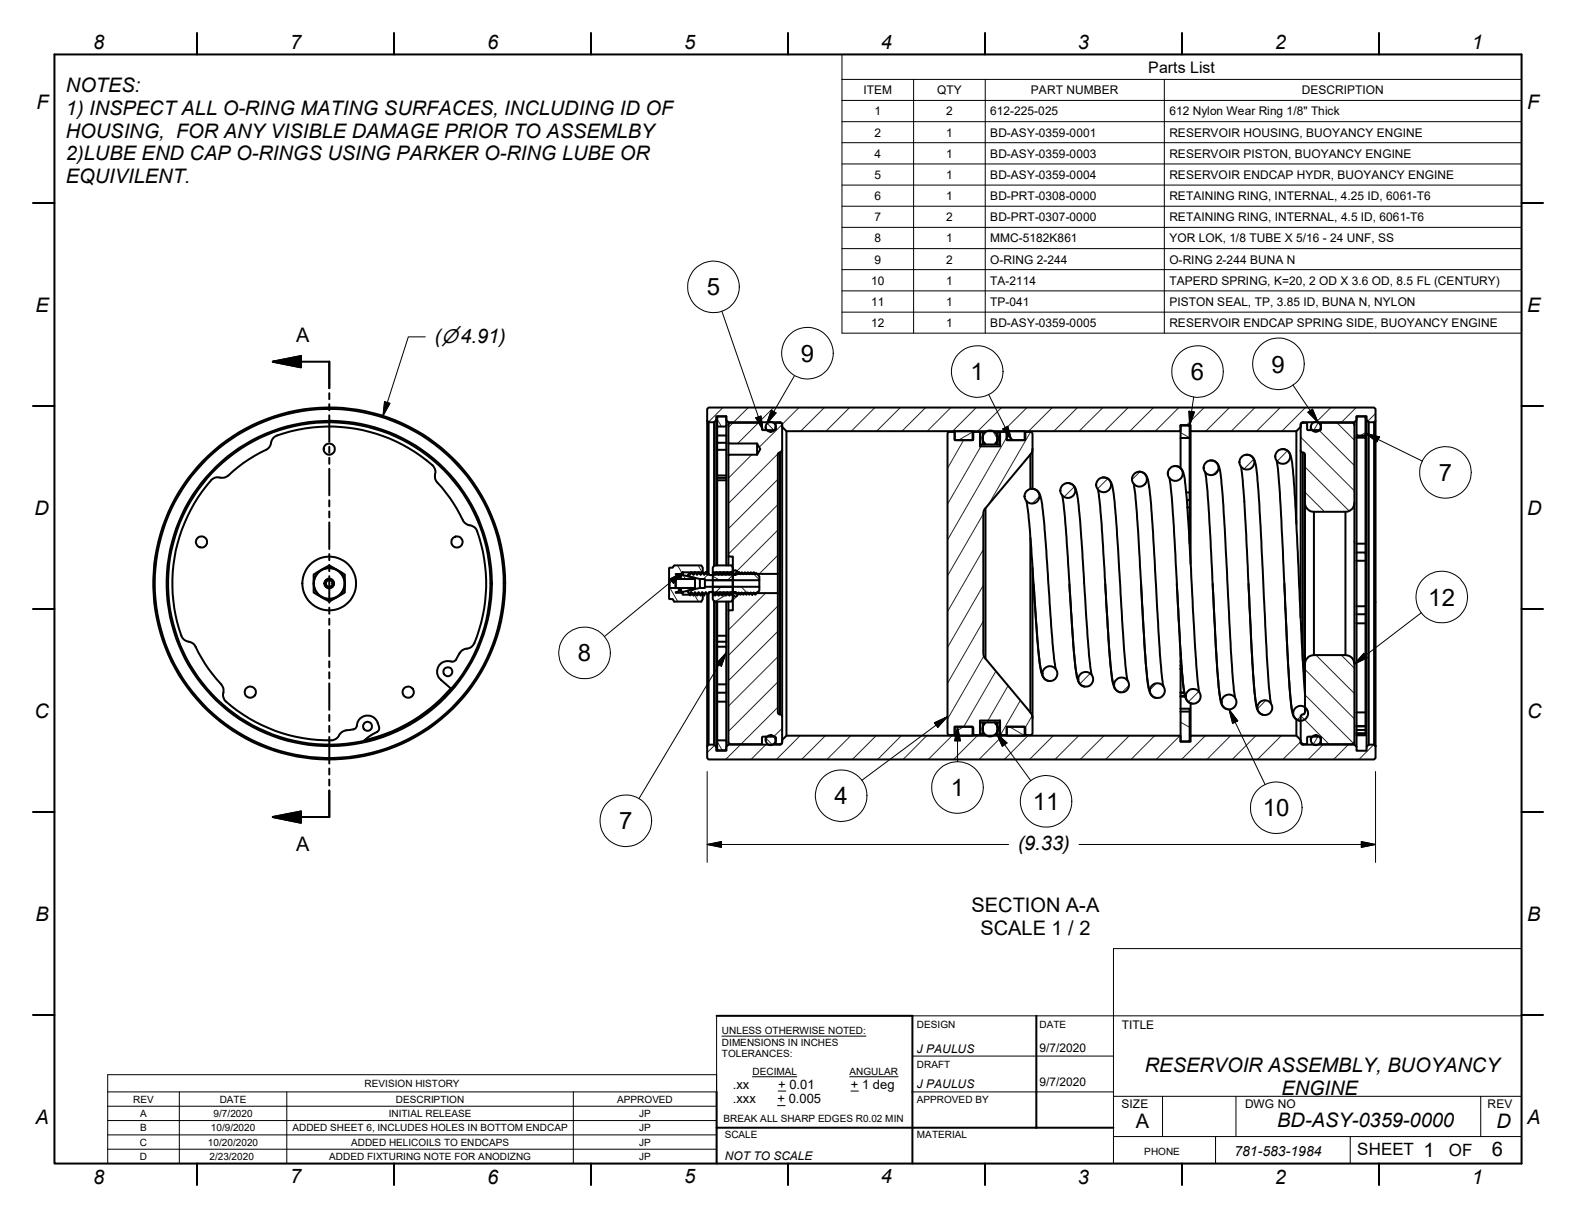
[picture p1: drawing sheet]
<svg xmlns="http://www.w3.org/2000/svg" width="279mm" height="216mm" viewBox="0 0 279 216" stroke-linecap="round" stroke-linejoin="round" font-family="sans-serif">
<g fill="none" stroke="#1e1e47" stroke-width=".18">
<path d="M127.1 74.3l.8 1.3M128.2 72.2l-2.6 2.6M129.9 75l-.8 .8M132.7 72.2l-2.7 2.6M134.5 75l-3.7 3.6M136 75.1l1.2 1.2M137.2 72.2l-2.7 2.6M138.6 75.3l-4 4M138.7 79.7l-.6 .6M141.6 72.2l-2.9 3M146.2 72.2l-4.3 4.2M150.6 72.2l-4.2 4.2"/>
<path d="M155.1 72.2l-4.2 4.2M159.6 72.2l-4.2 4.2M164.1 72.2l-4.2 4.2M168.6 72.2l-4.2 4.2M170.8 78l-2.8 5M172.4 76.6l-2.5 1.4M173.1 72.2l-4.2 4.2M173.7 78.8l.2 .3M174.1 78.8l-6.1 10.6M176 76.4l.8 1.4M176.9 77.9l.4 .7M177.6 72.2l-4.2 4.2"/>
<path d="M178.5 77.5l-10.5 18.2M178.5 77.2l1.4 .8M182.1 72.2l-4.3 4.2M182.7 76.6l-7.4 12.7M186.6 72.2l-4.2 4.2M191 72.2l-4.2 4.2M195.5 72.2l-4.2 4.2M200 72.2l-4.2 4.2M204.5 72.2l-4.2 4.2M209 72.2l-4.2 4.2M209.3 76.4h.1M209.3 76.7l1.6 .9"/>
<path d="M213.5 72.2l-3.1 3.2M218 72.2l-4.2 4.2M222.5 72.2l-4.2 4.2M227 72.2l-4.2 4.2M228.2 79.9l-1.8 1.8M230.6 77.5l9.5 9.5M231.4 72.2l-4.2 4.2M233.7 74.9l-.9 1.5M233.8 76.2l6.3 6.3M235.9 72.2l-2.6 2.6M237 75l3.1 3M240.4 72.2l-2.6 2.6"/>
<path d="M240.7 73.8l-.2 .1M242.1 76.7l-.9 .5M243.9 73.3l-1.4 1.4M133.3 80.6l-4.2 4.2M137.9 89.5l-8.8 8.7M137.9 85l-8.8 8.7M137.9 94l-7.8 7.7M137.9 98.4l-3.3 3.3M138 80.4l-8.9 8.8M174.3 97.4l-6.3 11M174.3 91.1l-6.3 11M184.3 88l-1.3 1.2"/>
<path d="M190.5 86.3l-1.8 1.8M196.4 84.9l-1.8 1.7M202.1 83.7l-1.4 1.3M216 83.2l-1 1M222.3 81.4l-1.7 1.7M231.4 82.8l7.8 7.8M231.4 87.2l3.4 3.5M118.8 104.2l1.4 2.4M120.1 100.2l.9 1.5M121.1 102l.4 .6M122.4 104.2l.2 .3M122.9 104.5l-.7 .7"/>
<path d="M123.1 105.4l.7 1.2M123.8 100.2l.7 1.3M125.6 101.7l-.9 .9M126.4 102.1l1.2 .7M127.8 104l-1.2 1.3M128.8 105.4l-2.1 1.2M129.6 104l.3 .2M129.9 102.6l.3 .2M129.9 101.1l-.5 .4M129.9 101.9l-.9 .9M130.5 105l-.4 .7M130.6 101.2l-.4 .7"/>
<path d="M131.2 105.1l-1.3 1.3M131.4 104l1.1 1.1M133.5 101.6l1.1 1.2M135.7 105.1l-6.6 6.6M137.9 107.4l-8.8 8.8M137.9 116.4l-8.8 8.8M137.9 111.9l-8.8 8.8M174.3 103.8l-6.3 11M174.3 110.1l-6.3 11M174.4 116.3l-6.4 11.2M176.6 119l-5.7 9.8-1.7 1M193.3 119.4l-1.8 1.8"/>
<path d="M231.4 118.7l8.7 8.7M233.3 116.1l6.8 6.8M237.8 116.1l2.3 2.3M126.7 132.1l-1.3 1.3M127.1 131.5l.9 1.5M131.3 132l-2.6 2.6M135.8 132l-2.7 2.6M135.8 130.9l1.1 1.1M137.9 125.4l-6.5 6.5M137.9 120.9l-8.8 8.7M138.7 129.1l-1.5 1.5M141.8 130.4l-4.2 4.2"/>
<path d="M146.3 130.4l-4.2 4.2M150.8 130.4l-4.2 4.2M155.3 130.4l-4.2 4.2M159.8 130.4l-4.2 4.2M164.3 130.4l-4.2 4.2M168.8 130.4l-4.2 4.2M173.3 130.4l-4.2 4.2M173.7 129.6l.4 .7M176.3 127.7l.3 .5M176.9 128.7l.4 .7M177.8 130.4l-4.2 4.2M178.7 121.6l-3.7 6.5"/>
<path d="M178.9 128.8l2.8 1.6M180.9 124.2l-3.5 6.1M182.2 130.4l-4.1 4.2M183 126.9l-1.2 2.1M186.7 130.4l-4.2 4.2M191.2 130.4l-4.2 4.2M195.7 130.4l-4.2 4.2M200.1 121.5l-1.2 1.2M200.2 130.4l-4.2 4.2M204.7 130.4l-4.2 4.2M205 121.2l-1.1 1M209.2 130.4l-4.2 4.2"/>
<path d="M209.3 128l1.6 .9M212.5 122.6l-1.8 1.8M213.7 130.4l-4.2 4.2M218.2 130.4l-4.2 4.2M219 125.1l-.5 .5M222.7 130.4l-4.2 4.2M224.4 124.1l-1.4 1.5M227.2 130.4l-4.3 4.2M230.6 131.4l.5 .5M230.6 131.5l-3.2 3.1M230.6 126.9l5 5M231.4 123.2l8.6 8.6"/>
<path d="M231.7 125.8l-1.7 1.8M233.7 130.5l-.9 1.4M234.5 132l-2.6 2.6M239 132l-2.6 2.6M243.5 132l-2.6 2.6"/>
</g>
<g fill="none" stroke="#000" stroke-width=".36">
<path d="M9.7 9.7h260v196.5h-260zM34.9 5.8v3.9M69.8 5.8v3.9M104.8 5.8v3.9M139.7 5.8v3.9M174.6 5.8v3.9M209.5 5.8v3.9M244.5 5.8v3.9M5.8 36h3.9M269.7 36h3.9M5.8 72h3.9M48.4 64.1l5-1v2z"/>
<path d="M48.4 64.1h10v4.7M58.4 69.7v1.1M58.4 71.6v1.1M58.4 73.6v4.7M58.4 79.2v1.1M125.4 72.5l.2-.3h118l.3 .3v2.1l-.3 .2h-.9l-.4-.3v-.7h-1.8v.7l-.4 .3h-9.1l-.4 .3v.6l-.8 .7h-18.7v-1h-1.8v1h-69.9l-.7-.7-.1-.6-.3-.3h-9.2l-.3-.3v-.7h-1.8v.7l-.4 .3h-1l-.2-.2zM125.4 74.6v27.2M125.6 74.8v26.9M126.6 74.8v25.4M127 74.5v25.7M127.1 73.8h1.7v1.8h-1.7zM127.1 78.5h1.7"/>
<path d="M127.1 77.2h1.7M127.1 79.7h1.7M127.1 79.7v4.6M127.1 78.5v1.2M127.1 77.2v1.3M127.1 75.6v1.6M128.8 75.6v1.6M128.8 77.2v1.3M128.8 78.5v1.2M128.8 79.7v4.6M129.1 78.6v2M129.1 74.8v.5"/>
<path d="M129.2 75.1l.3-.1h5.5l.2 1.2h2.1l.2-.1v-1.1h.9l.3 .3v4.5l-.1 .3-.3 .1a.34 .34 0 0 0-.4 .4v21.1h-8v-3h-.8v-18.1h5.1l.6-1-.6-1h-5.1v-3.3zM134.2 78.6v2M135.7 75.7v.5M137.5 75.7v.4M138.3 74.8v.2M138.7 79.8v47.2M139.4 76.4v54M168.1 76.7l.3-.1h.8l.1 1.4h3.1l.2-.1v-1.3h1l.1 .1 .1 2.1h3.4l.1-2.1 .2-.1h1v1.3l.2 .1h3l.1-1.4h1l.2 .3v2.6l-.2 .8-8.3 10-.2 .8v24.9l.2 .5 8.3 10 .2 .8v2.8l-.2 .2h-.9l-.1-.2v-1.2l-.2-.1h-2.9l-.2 .2-.1 1.3h-1l-.1-.2-.1-2h-3.4l-.1 2-.1 .2h-1v-1.3l-.2-.2h-3l-.2 .2v1.2l-.8 .1a.34 .34 0 0 1-.4-.4zM169.2 76.4h3.2v1.6h-3.2zM173.7 76.6h.5v2.1h.5a1.32 1.32 0 0 1-.2-2 1.32 1.32 0 0 1 2 0 1.32 1.32 0 0 1-.1 1.9h.5v-2h.4v2.5h-3.6zM178.5 76.4h3.2v1.6h-3.2zM183 79.5v7.1"/>
<path d="M209.3 75.4h1.6v2.2h-1.6zM209.3 77.6v5.4M210.9 77.6v9.7M211.1 76.4v23.5M227.2 79.6a1.64 1.64 0 0 1 1.8 1.8l.6 7.4 1.2 25.5 .6 8.7M229.8 76.4v16.5M230.6 79.8v29.7M230.7 75.1l1-.1v1.1l.2 .1h2.2l.1-1.2h5.5l.3 .1 .1 .2v13.8a1.54 1.54 0 0 1-1.6 1.6h-5.6a1.61 1.61 0 0 1-1.5-1.6v-8.5a.68 .68 0 0 0-.7-.5l-.1-.3v-4.5zM231 74.8v.2M232.4 75.7v.5M234.2 75.7v.4M240.1 74.8v.5"/>
<path d="M240.5 73.8h1.6v3.4h-1.6zM240.5 77.6v18.8M240.5 77.2v.3M240.5 77.6h1.6v18.8M240.5 77.5v.1M240.5 77.5h1.6M242.1 77.2v.3M242.1 77.5v.1M242.3 74.5v57.9M242.7 74.8v57.2M243.6 74.8v57.2M243.9 74.6v57.6"/>
<path d="M269.7 72h3.9M58.4 81.2v1M58.4 83.1v4.7M58.4 88.7v1.1M58.4 90.7v1M58.4 92.6v4.7M58.4 98.2v1.1M127.1 84.3h1.7M127.1 85.1h1.7M127.1 84.7h1.7M127.1 85.1v15.1M127.1 84.7v.4"/>
<path d="M127.1 84.3v.4M128.8 85.1v15.1M128.8 84.3v.4M128.8 84.7v.4M129.1 98.7v1.5M138.3 80.2v46.4M174.7 90.1v26.7M182 88.8l.6 5.3 1.3 19.3a23.2 23.2 0 0 0 1 6.5l.3 .5 .7 .3M182.7 80.6v6.1M182.7 95.3v31M182.8 86.6a1.73 1.73 0 0 1 1.8 1.8l.5 4.4 1.5 21.1 .6 4.7M188.3 87.8l.8 7.5 1.2 18.6a36.8 36.8 0 0 0 .8 6.8 1.48 1.48 0 0 0 1.2 1"/>
<path d="M189.1 85.6h.5a1.85 1.85 0 0 1 1.3 1.9l.6 4.6 1.5 23.7 .5 3.8M194.6 86.8l.7 5.8 1.3 21.8a40.8 40.8 0 0 0 .9 7.5l.5 .5 .6 .3M195.5 84.6a1.68 1.68 0 0 1 1.7 1.7l.4 2.5 .4 4.7 1.3 22 .6 5.1M201 85.7l.3 2.2 .5 6.1 1.2 21.7a28.2 28.2 0 0 0 1 7.3l.4 .5 .6 .2M201.8 83.7a1.66 1.66 0 0 1 1.8 1.7l.4 3.7 .4 5.3 1.3 21.8 .5 5.4M207.3 84.7l.4 3.3 .4 5.3 1.2 22.9a33.6 33.6 0 0 0 1 7.8l.5 .6 .5 .1M208.2 82.6a1.7 1.7 0 0 1 1.8 1.8l.4 4 .4 5.6 1.3 23.7 .5 5M210.3 87.3h.6M210.4 88.7h.5M210.5 89.9h.4M210.9 87.3v1.4M210.9 88.7v1.2"/>
<path d="M210.9 89.9v6.5M213.7 83.7l.4 3.4 .3 4.1 1.3 25.6a38.8 38.8 0 0 0 .9 8.1l.6 .7 .5 .1M214.5 81.6a1.65 1.65 0 0 1 1.8 1.6l.6 6.5 1.6 29.4 .5 4.6M220 82.7l.6 5.5 1.4 27.6a63.6 63.6 0 0 0 .9 10l.1 .1a1.38 1.38 0 0 0 1 .8M220.9 80.6a1.66 1.66 0 0 1 1.7 1.7l.6 6.8 1.4 27.1 .4 5.6 .3 2.9M226.3 81.7l.6 5.7 1.5 31.3a48.1 48.1 0 0 0 .9 8.2l.1 .1a1.49 1.49 0 0 0 1 .7M231 80.2v37M231.4 89.1v28.6M232.9 90.7v25.4M238.5 90.7v25.4M240.1 89.1v28.6M240.5 99.4v8.1"/>
<path d="M240.5 97.9v1.5M240.5 96.4v1.5M240.5 96.4h1.6M240.5 97.9h1.6M240.5 99.4h1.6M242.1 99.4v8.1M242.1 96.4v1.5M242.1 97.9v1.5M5.8 107.9h3.9M55.6 101.8l2.8-1.6 1.4 .8 1.3 .8v3.2l-2.7 1.6-2.1-1.1-.7-.5zM58.4 100.2v1M58.4 102.1v4.7"/>
<path d="M58.4 107.7v1.1M58.4 109.7v1M58.4 111.6v4.7M58.4 117.2v1.1M58.4 119.2v1M118.6 100.7l.7-.1 .2-.4h4.8l.3 .4v.9h-3.6v.2h-1.2v.2h.5v.4h.5v-.4l2.4 .5v.2h-4.5zM118.6 102.6v1.7M118.6 104.3l4.6-.1v.2l-2.4 .6v-.4h-.5v.3h-.5v.2h1.2v.3h3.6v.8l-.3 .4h-4.8l-.2-.4h-.7zM118.7 102.6v1.6M119.8 102.6v1.6M121 101.7v.2M121 104.9v.2"/>
<path d="M121.9 104.7l2.2-.5h.9v-.2h4.9v1.4l-.3-.4-.3 .4-.3-.4-.3 .4-.3-.4-.4 .4-.3-.4-.3 .4-.4-.4-.3 .4-.3-.5h-.6l-.4 .5-.2-.4-.3 .4-.4-.4-.3 .4-.3-.4-.3 .4-.3-.4-.3 .4-.4-.4-.3 .4-.4-.5zM122.6 105l-.3 .4M122.6 101.5l-.3 .4M123.2 105l-.2 .4M123.2 101.5l-.2 .4M123.2 102.6v1.6M123.8 105l-.2 .4M123.8 101.5l-.2 .4M124.1 102.6v1.6M124.5 105l-.3 .4M124.5 101.5l-.3 .4M124.6 101.5h.1"/>
<path d="M124.6 105.1v.3M125 102.8v1.2M125.1 105l-.2 .4M125.1 101.5l.3 .4 .2-.2 .2 .2h.6v-.4l.3 .4 .3-.4 .3 .4 .3-.4 .4 .4 .3-.4 .3 .4 .3-.4 .3 .4 .4-.4 .3 .4M125.1 101.5l-.2 .4M125.1 101.5l-.2 .4-.4-.4-.3 .4-.3-.4-.3 .4-.3-.4-.3 .4-.4-.4-.3 .4-.1-.2-.3 .2v.2l2.2 .5h.9v.2h4.9v-.9M125.4 105.4v26.8M125.6 101.7l-.1 .2M125.6 105.1v26.9M125.7 105h.1M126.4 104h3.5v1h-3.5zM126.4 105v.4"/>
<path d="M126.4 101.9h3.5v.9h-3.5zM126.4 102.8v1.2M126.4 105.4h3.5v.8l-.2 .4h-3.1l-.2-.4zM126.6 106.6v25.4M126.6 100.2h3.1l.2 .4v.9h-3.5v-.9zM127 106.6v25.8M127 101.5l-.2 .4M127 105l-.2 .4M127.1 112.7h1.7M127.1 113.7h1.7M127.1 114.6v6.7M127.1 113.7v.9"/>
<path d="M127.1 112.7v1M127.1 114.6h1.7M127.1 106.6v6.1M127.6 101.5l-.2 .4M127.6 105l-.2 .4M128.3 101.5l-.3 .4M128.3 105l-.3 .4M128.8 106.6v6.1M128.8 112.7v1M128.8 113.7v.9M128.8 114.6v6.7M128.9 101.5l-.2 .4"/>
<path d="M128.9 105l-.2 .4M129.1 106.6v1.6M129.5 101.5l-.2 .4M129.5 105l-.2 .4M129.9 101.7v.2M129.9 105.1h8v21.2l.1 .2 .6 .2 .1 .3v4.5l-.3 .4h-.8l-.1-1.1-.2-.2h-2.1l-.2 1.3h-5.5l-.3-.2-.1-23.5h.8zM129.9 104h4.7v.7l-.4 .4h-.1l-.2 .3-.2-.3-.3 .3-.3-.3-.2 .3-.3-.3-.2 .3-.3-.3-.3 .3-.2-.3-.3 .3-.3-.3-.2 .3-.3-.3-.6-.1zM129.9 101.9h.5l.2-.3 .2 .2 .2-.3 .2 .3 .3-.3 .2 .3 .3-.3 .3 .3 .2-.3 .3 .3 .3-.3 .3 .3 .3-.3 .2 .3 .2-.2 .5 .6v.6h-4.7zM129.9 102.8v1.2M130.8 101.7v.1M131 105.1h-.1M131.3 101.7v.1"/>
<path d="M131.5 105.1h.1M131.8 101.7v.1M132 105.1h.1M132.4 101.7l-.1 .1M132.6 105.1h-.1M132.9 101.7v.1M133.1 105.1h.1M133.4 101.7v.1M133.6 105.1h.1M134 101.7l-.1 .1M134.1 105.1h.1M134.6 102.8v1.2"/>
<path d="M137.9 101.7v3.4M183 100.6v26.7M183.2 103.5l.7 8.8a29.9 29.9 0 0 0 .9 7.1M189.6 103.5l.6 9.3a31 31 0 0 0 .9 7.6h.1M195.9 103.5l.7 10.6a31.6 31.6 0 0 0 .9 7.3M202.3 103.5l.6 11.2a32.6 32.6 0 0 0 .9 7.7h.1M208.6 103.5l.7 11.8a35.7 35.7 0 0 0 .9 8.1M209.3 118h.2M209.3 117.2h.1M209.3 118v.6M209.3 117.2v.8M209.3 115.7v1.5"/>
<path d="M209.3 118.6v4.1M209.3 118.6h.1M209.3 118.6h.2M215 103.5l.6 12.4a49.8 49.8 0 0 0 .9 8.4l.1 .1M221.3 103.5l.7 13a45.4 45.4 0 0 0 .9 8.9v.1M227.7 103.4l.6 13.7a61.1 61.1 0 0 0 .9 9.2l.1 .1M231.9 116.5l1-.4h5.6a1.57 1.57 0 0 1 1.6 1.6v13.8l-.1 .3-.3 .1h-5.5l-.1-1.3h-2.2l-.2 .2v1l-.7 .1-.3-.1-.1-.3v-4.5l.2-.3 .4-.2 .2-.2v-8.6v-.5zM240.5 110.5v15.8M240.5 108.9v1.6M240.5 107.5v1.4M240.5 107.5h1.6M240.5 108.9h1.6"/>
<path d="M240.5 110.5h1.6M242.1 107.5v1.4M242.1 108.9v1.6M242.1 110.5v15.8M269.7 107.9h3.9M58.4 121.1v4.7M58.4 126.7v1.1M58.4 128.7v1.1M58.4 130.6v4.7M58.4 136.2v1.1M58.4 138.2v1M79.9 122a28.2 28.2 0 0 1-15.3 9.2"/>
<path d="M80 122.1l-1.8-1.6a1.91 1.91 0 0 1-.4-2.4 1.91 1.91 0 0 1 2.4-.8h.2a1.14 1.14 0 0 0 .8-.9 1.96 1.96 0 0 1 1.8-1.5l.6-.2a3.3 3.3 0 0 0 1-1.9 27 27 0 0 0-.3-19.2l-.7-.4-1-.4a2.92 2.92 0 0 1-1.1-1.6 35.5 35.5 0 0 0-4.3-6.1l-.1-.5v-1.4a2.79 2.79 0 0 0-1.4-1.6 27.7 27.7 0 0 0-26.8-4.3l-.7 .7-.4 1.2a3.1 3.1 0 0 1-1.7 1l-2.9 1.9-1.8 1.4a3.8 3.8 0 0 1-1.6 1.2h-1.7a2.95 2.95 0 0 0-1.5 1.4 27.4 27.4 0 0 0-4.2 27.1l.5 .4a2.3 2.3 0 0 1 1.8 1 27.5 27.5 0 0 0 4.7 6.9l.2 .5v1.7a2.62 2.62 0 0 0 1.5 1.5 27.6 27.6 0 0 0 17.9 6l.8-.4a2.3 2.3 0 0 1 2.2-1.4 1.11 1.11 0 0 0 1.2-.6 1.92 1.92 0 0 1 1.6-1.9 1.92 1.92 0 0 1 2.2 1.3l.2 .8-.1 .5-1.7 1.1-.9 .7M125.4 132.2l.2-.2h1l.4 .4v.7h1.8v-.7l.3-.4h9.2l.3-.2 .1-.6 .7-.8h69.9v1.1h1.8v-1.1h18.7l.8 .8v.6l.4 .2h9.1l.4 .4v.7h1.8v-.7l.4-.4h.9l.3 .2v2.2l-.3 .2h-118l-.2-.2zM127.1 121.3h1.7M127.1 131.2h1.7v1.8h-1.7zM127.1 124.4v6.8M127.1 122.8v1.6M127.1 121.3v1.5M127.1 122.8h1.7M127.1 124.4h1.7M128.8 124.4v6.8M128.8 121.3v1.5M128.8 122.8v1.6"/>
<path d="M129.1 131.5v.5M135.7 130.6v.6M137.5 130.7v.5M138.3 131.9v.1M169.2 128.8h3.2v1.6h-3.2zM173.7 127.7h3.6v2.6h-.4v-2.1h-.5a1.33 1.33 0 0 1 .1 2 1.33 1.33 0 0 1-2-.1 1.33 1.33 0 0 1 .2-1.9h-.5v2.1h-.5zM178.5 128.8h3.2v1.6h-3.2zM182.7 126.3h.1M209.3 123.4h.8M209.3 122.7h.6M209.3 126.1h1.6M209.3 126.1v5.3h1.6v-5.3"/>
<path d="M209.3 123.4v.1M209.3 125.6h1.6v.5M209.3 125.6v.5M209.3 122.7v.7M209.3 122.9h.7M209.3 123.5h.8M209.3 123.5v2.1M211.1 124.7v5.7M229.8 127.5v2.9M231 131.9v.1M232.4 130.6v.6M234.2 130.7v.5"/>
<path d="M240.1 131.5v.5M240.5 129.4v.6M240.5 130.3h1.6zM240.5 129.4h1.6v.6M240.5 128.7h1.6l-1.6 .1M240.5 126.3v2.4M240.5 130v2.4M240.5 128.7v.7M240.5 130h1.6M240.5 126.3h1.6M242.1 126.3v2.4M242.1 130v.3"/>
<path d="M242.1 128.8v.6M5.8 143.9h3.9M48.4 144.8l5-1v2zM58.4 140.1v4.7h-10M269.7 143.9h3.9M5.8 179.9h3.9M269.7 179.9h3.9M127 180.1h34.8v26.1M127 199.9h70.4M127 193.5v12.7M183.7 180.1v19.8M34.9 206.2v3.9"/>
<path d="M69.8 206.2v3.9M104.8 206.2v3.9M139.7 206.2v3.9M174.6 206.2v3.9M209.5 206.2v3.9M244.5 206.2v3.9"/>
<circle cx="58.4" cy="79.6" r=".98"/>
<circle cx="136.6" cy="75.7" r=".88"/>
<circle cx="233.3" cy="75.7" r=".88"/>
<circle cx="35.7" cy="96.1" r=".99"/>
<circle cx="81" cy="96.1" r="1"/>
<circle cx="182.9" cy="88" r="1.31"/>
<circle cx="189.3" cy="86.9" r="1.32"/>
<circle cx="195.7" cy="85.9" r="1.32"/>
<circle cx="202" cy="84.9" r="1.32"/>
<circle cx="208.4" cy="83.9" r="1.32"/>
<circle cx="214.7" cy="82.9" r="1.31"/>
<circle cx="221.1" cy="81.9" r="1.33"/>
<circle cx="227.4" cy="80.9" r="1.33"/>
<circle cx="58.4" cy="103.4" r="2.71"/>
<circle cx="58.4" cy="103.4" r="4.8"/>
<circle cx="58.4" cy="103.4" r=".59"/>
<circle cx="58.4" cy="103.4" r=".85"/>
<circle cx="58.4" cy="103.4" r="30.9"/>
<circle cx="58.4" cy="103.4" r=".79"/>
<circle cx="58.4" cy="103.4" r="31.2"/>
<circle cx="58.4" cy="103.4" r="28.6"/>
<circle cx="58.4" cy="103.4" r="28.8"/>
<circle cx="58.4" cy="103.4" r="2.77"/>
<circle cx="79.4" cy="119.1" r=".79"/>
<circle cx="130.3" cy="101.5" r=".41"/>
<circle cx="130.3" cy="105.3" r=".4"/>
<circle cx="186.1" cy="119.4" r="1.32"/>
<circle cx="44.4" cy="122.7" r="1"/>
<circle cx="65.2" cy="128.7" r=".8"/>
<circle cx="72.4" cy="122.7" r="1.01"/>
<circle cx="136.6" cy="131.2" r=".88"/>
<circle cx="192.5" cy="120.4" r="1.31"/>
<circle cx="198.8" cy="121.4" r="1.33"/>
<circle cx="205.2" cy="122.4" r="1.33"/>
<circle cx="211.5" cy="123.4" r="1.32"/>
<circle cx="217.9" cy="124.4" r="1.32"/>
<circle cx="224.2" cy="125.4" r="1.31"/>
<circle cx="230.6" cy="126.4" r="1.32"/>
<circle cx="233.3" cy="131.2" r=".88"/>
</g>
<g fill="#000">
<circle cx="122.3" cy="105.4" r=".18"/>
<circle cx="122.6" cy="101.5" r=".18"/>
<circle cx="123" cy="105.4" r=".18"/>
<circle cx="123.2" cy="101.5" r=".18"/>
<circle cx="123.6" cy="105.4" r=".18"/>
<circle cx="123.8" cy="101.5" r=".18"/>
<circle cx="124.2" cy="105.4" r=".18"/>
<circle cx="124.5" cy="101.5" r=".18"/>
<circle cx="124.9" cy="105.4" r=".18"/>
<circle cx="125.1" cy="101.5" r=".18"/>
<circle cx="125.7" cy="105" r=".18"/>
<circle cx="126.4" cy="105" r=".18"/>
<circle cx="126.8" cy="105.4" r=".18"/>
<circle cx="127" cy="101.5" r=".18"/>
<circle cx="127.4" cy="105.4" r=".18"/>
<circle cx="127.6" cy="101.5" r=".18"/>
<circle cx="128" cy="105.4" r=".18"/>
<circle cx="128.3" cy="101.5" r=".18"/>
<circle cx="128.7" cy="105.4" r=".18"/>
<circle cx="128.9" cy="101.5" r=".18"/>
<circle cx="129.3" cy="105.4" r=".18"/>
<circle cx="129.5" cy="101.5" r=".18"/>
</g>
<g fill="none" stroke="#000" stroke-width=".18">
<path d="M149.3 9.7h120.4v49.4h-120.4zM149.3 14.1h120.4M149.3 17.8h120.4M162 14.1v45M174.7 14.1v45M206.4 14.1v45M149.3 21.6h120.4M149.3 25.3h120.4M149.3 29.1h120.4M149.3 32.8h120.4M149.3 36.6h120.4M75.4 59.7h-3l-4.5 14"/>
<path d="M128 55.2l7.3 21M149.3 40.3h120.4M149.3 44.1h120.4M149.3 47.8h120.4M149.3 51.6h120.4M149.3 55.3h120.4M68.2 71.2l.9 .3-1.2 2.2zM134 74.1l.9-.4 .4 2.5zM136.7 72.7l.9 .5-1.7 1.9zM140.9 66.6l-5 8.5M175.3 69.9l4 8.1M177.8 76l.9-.4 .6 2.4z"/>
<path d="M210.8 72.9l1 .1-.9 2.4zM211.6 70.4l-.7 5M229.2 68.2l4.5 6.7M231.9 73.1l.8-.6 1 2.4zM242.1 76.8l2.5 .6-.5 .9zM242.1 76.8l10.1 4.9M118.8 102.6l2.2-1.1-1.6 1.9zM121 101.5l-13.8 11.3M128.8 115.7l-.9 2.4-.9-.5zM128.8 115.7l-15.5 25.9M241.8 115.8l.6 .8-2.3 1.1zM252 108.6l-11.9 9.1"/>
<path d="M125.4 136.8v16.1M165.7 128.1l2.3-1.1-1.7 1.9zM168 127l-15.2 11.3M169.8 128.8v6.2M169.8 128.8l.5 2.5h-1.1zM176.6 130l6.2 8.4M176.6 130l1.9 1.7-.8 .6zM217.9 125.8l6.4 13.3M217.9 125.8l1.5 2-.9 .4zM243.9 136.8v16.1M125.4 149.7l2.5-.5v1zM125.4 149.7h53.4"/>
<path d="M191.3 149.7h52.6M241.3 149.2l2.6 .5-2.6 .5zM19.1 193.5h107.9M19.1 196.1h107.9M19.1 198.6h107.9M31.8 193.5v12.7M50.8 193.5v12.7M101.6 193.5v12.7M127 180.1v26.1M127 190.5h-107.9v15.7h250.6v-38.1h-72.3v38.1M128 183.7h25.5M133.4 190.9h7.9"/>
<path d="M137.8 196h1.4M138 193.4h1.3M150.6 190.9h8.6M150.9 193.4h1.3M161.8 180.1h107.9M161.8 187.2h35.6M161.8 193.5h35.6M197.4 194.3h72.3M206.1 194.3v7.2M219.1 194.3v7.2M262.5 194.3v7.2M19.1 201.2h107.9"/>
<path d="M19.1 203.7h107.9M197.4 201.5h72.3M215.5 201.5v4.7M239.4 201.5v4.7"/>
<circle cx="126.5" cy="50.9" r="4.6"/>
<circle cx="143.1" cy="62.6" r="4.6"/>
<circle cx="173.3" cy="65.8" r="4.6"/>
<circle cx="212.3" cy="65.8" r="4.6"/>
<circle cx="226.7" cy="64.5" r="4.6"/>
<circle cx="256.3" cy="83.8" r="4.6"/>
<circle cx="103.6" cy="115.7" r="4.6"/>
<circle cx="255.6" cy="105.8" r="4.6"/>
<circle cx="169.8" cy="139.6" r="4.6"/>
<circle cx="111" cy="145.5" r="4.6"/>
<circle cx="149.1" cy="141" r="4.6"/>
<circle cx="185.4" cy="142" r="4.6"/>
<circle cx="226.3" cy="143.2" r="4.6"/>
</g>
<path d="M48.4 64.1l5-1v2zM48.4 144.8l5-1v2z" fill="#000" stroke="#000" stroke-width=".36"/>
<g fill="#000" stroke="#000" stroke-width=".18">
<path d="M68.2 71.2l.9 .3-1.2 2.2zM134 74.1l.9-.4 .4 2.5zM136.7 72.7l.9 .5-1.7 1.9zM177.8 76l.9-.4 .6 2.4zM210.8 72.9l1 .1-.9 2.4zM231.9 73.1l.8-.6 1 2.4zM242.1 76.8l2.5 .6-.5 .9zM118.8 102.6l2.2-1.1-1.6 1.9zM128.8 115.7l-.9 2.4-.9-.5zM241.8 115.8l.6 .8-2.3 1.1zM165.7 128.1l2.3-1.1-1.7 1.9zM169.8 128.8l.5 2.5h-1.1z"/>
<path d="M176.6 130l1.9 1.7-.8 .6zM217.9 125.8l1.5 2-.9 .4zM125.4 149.7l2.5-.5v1zM241.3 149.2l2.6 .5-2.6 .5z"/>
</g>
<g font-size="4.3">
<text x="125.3" y="52.4">5</text>
<text x="142" y="64.1">9</text>
<text x="172.1" y="67.4">1</text>
<text x="211.1" y="67.4">6</text>
<text x="225.4" y="66">9</text>
<text x="255.1" y="85.3">7</text>
<text x="253.2" y="107.4">12</text>
<text x="102.5" y="117.2">8</text>
<text x="147.9" y="142.6">4</text>
<text x="168.6" y="141.1">1</text>
<text x="183.1" y="143.6">11</text>
<text x="109.8" y="147">7</text>
<text x="223.9" y="144.7">10</text>
</g>
<g font-size="3.5">
<text x="16.5" y="8.7">8</text>
<text x="51.4" y="8.7">7</text>
<text x="86.3" y="8.7">6</text>
<text x="121.3" y="8.7">5</text>
<text x="156.2" y="8.7">4</text>
<text x="191.1" y="8.7">3</text>
<text x="226" y="8.7">2</text>
<text x="260.9" y="8.7">1</text>
<text x="11.7" y="16.4">NOTES:</text>
<text x="6.5" y="19.3">F</text>
<text x="11.7" y="20.4">1) INSPECT ALL O-RING MATING SURFACES, INCLUDING ID OF</text>
<text x="270.7" y="19.3">F</text>
<text x="11.7" y="24.4">HOUSING, FOR ANY VISIBLE DAMAGE PRIOR TO ASSEMLBY</text>
<text x="11.7" y="28.4">2)LUBE END CAP O-RINGS USING PARKER O-RING LUBE OR</text>
<text x="11.7" y="32.4">EQUIVILENT.</text>
<text x="6.3" y="55.2">E</text>
<text x="270.7" y="55.2">E</text>
<text x="52.5" y="60.6">A</text>
<text x="77" y="60.9">(⌀4.91)</text>
<text x="6.1" y="91.2">D</text>
<text x="270.7" y="91.2">D</text>
<text x="6.1" y="127.2">C</text>
<text x="270.7" y="127.2">C</text>
<text x="52.5" y="150.9">A</text>
<text x="180.4" y="150.6">(9.33)</text>
<text x="172.2" y="161.7">SECTION A-A</text>
<text x="6.3" y="163.2">B</text>
<text x="173.8" y="165.7">SCALE 1 / 2</text>
<text x="270.7" y="163.2">B</text>
<text x="203" y="190.1">RESERVOIR ASSEMBLY, BUOYANCY</text>
<text x="227.2" y="194.1">ENGINE</text>
<text x="6.3" y="199.2">A</text>
<text x="201.3" y="199.9">A</text>
<text x="226.4" y="199.9">BD-ASY-0359-0000</text>
<text x="265.3" y="199.9">D</text>
<text x="270.7" y="199.2">A</text>
<text x="16.5" y="209.8">8</text>
<text x="51.4" y="209.8">7</text>
<text x="86.3" y="209.8">6</text>
<text x="121.3" y="209.8">5</text>
<text x="156.2" y="209.8">4</text>
<text x="191.1" y="209.8">3</text>
<text x="226" y="209.8">2</text>
<text x="252.4" y="205">1</text>
<text x="260.9" y="209.8">1</text>
<text x="264.5" y="205">6</text>
</g>
<g font-size="3">
<text x="240.6" y="204.8">SHEET</text>
<text x="256.9" y="204.8">OF</text>
</g>
<text font-size="2.8" x="203.6" y="12.9">Parts List</text>
<text font-size="2.5" x="218.8" y="204.8">781-583-1984</text>
<g font-size="2.3">
<text x="129.9" y="193">.xx</text>
<text x="129.9" y="195.6">.xxx</text>
<text x="137.8" y="195.6">+ 0.005</text>
<text x="138" y="193">+ 0.01</text>
<text x="150.8" y="193">+ 1 deg</text>
</g>
<g font-size="2.1">
<text x="153.1" y="16.7">ITEM</text>
<text x="166.1" y="16.7">QTY</text>
<text x="182.8" y="16.7">PART NUMBER</text>
<text x="230.8" y="16.7">DESCRIPTION</text>
<text x="155" y="20.5">1</text>
<text x="167.7" y="20.5">2</text>
<text x="175.6" y="20.5">612-225-025</text>
<text x="207.3" y="20.5">612 Nylon Wear Ring 1/8&quot; Thick</text>
<text x="155" y="24.2">2</text>
<text x="155" y="28">4</text>
<text x="167.7" y="24.2">1</text>
<text x="167.7" y="28">1</text>
<text x="175.6" y="24.2">BD-ASY-0359-0001</text>
<text x="175.6" y="28">BD-ASY-0359-0003</text>
<text x="207.3" y="24.2">RESERVOIR HOUSING, BUOYANCY ENGINE</text>
<text x="207.3" y="28">RESERVOIR PISTON, BUOYANCY ENGINE</text>
<text x="155" y="31.7">5</text>
<text x="155" y="35.5">6</text>
<text x="167.7" y="31.7">1</text>
<text x="167.7" y="35.5">1</text>
<text x="175.6" y="31.7">BD-ASY-0359-0004</text>
<text x="175.6" y="35.5">BD-PRT-0308-0000</text>
<text x="207.3" y="31.7">RESERVOIR ENDCAP HYDR, BUOYANCY ENGINE</text>
<text x="207.3" y="35.5">RETAINING RING, INTERNAL, 4.25 ID, 6061-T6</text>
<text x="155" y="39.2">7</text>
<text x="167.7" y="39.2">2</text>
<text x="175.6" y="39.2">BD-PRT-0307-0000</text>
<text x="207.3" y="39.2">RETAINING RING, INTERNAL, 4.5 ID, 6061-T6</text>
<text x="155" y="43">8</text>
<text x="155" y="46.7">9</text>
<text x="167.7" y="43">1</text>
<text x="167.7" y="46.7">2</text>
<text x="175.6" y="43">MMC-5182K861</text>
<text x="175.6" y="46.7">O-RING 2-244</text>
<text x="207.3" y="43">YOR LOK, 1/8 TUBE X 5/16 - 24 UNF, SS</text>
<text x="207.3" y="46.7">O-RING 2-244 BUNA N</text>
<text x="154.4" y="50.5">10</text>
<text x="167.7" y="50.5">1</text>
<text x="175.6" y="50.5">TA-2114</text>
<text x="207.3" y="50.5">TAPERD SPRING, K=20, 2 OD X 3.6 OD, 8.5 FL (CENTURY)</text>
<text x="154.4" y="54.2">11</text>
<text x="154.4" y="58">12</text>
<text x="167.7" y="54.2">1</text>
<text x="167.7" y="58">1</text>
<text x="175.6" y="54.2">TP-041</text>
<text x="175.6" y="58">BD-ASY-0359-0005</text>
<text x="207.3" y="54.2">PISTON SEAL, TP, 3.85 ID, BUNA N, NYLON</text>
<text x="207.3" y="58">RESERVOIR ENDCAP SPRING SIDE, BUOYANCY ENGINE</text>
<text x="198.9" y="182.4">TITLE</text>
<text x="162.6" y="186.7">J PAULUS</text>
<text x="184.3" y="186.5">9/7/2020</text>
<text x="162.6" y="192.9">J PAULUS</text>
<text x="184.3" y="192.6">9/7/2020</text>
<text x="198.8" y="196.4">SIZE</text>
<text x="220.7" y="196.4">DWG NO</text>
<text x="263.7" y="196.3">REV</text>
<text x="128.5" y="205.6">NOT TO SCALE</text>
</g>
<g font-size="1.8">
<text x="128" y="183.4">UNLESS OTHERWISE NOTED:</text>
<text x="128" y="185.4">DIMENSIONS IN INCHES</text>
<text x="162.6" y="182.2">DESIGN</text>
<text x="184.3" y="182.1">DATE</text>
<text x="128" y="187.3">TOLERANCES:</text>
<text x="133.4" y="190.5">DECIMAL</text>
<text x="150.6" y="190.5">ANGULAR</text>
<text x="162.6" y="189.2">DRAFT</text>
<text x="23.6" y="195.4">REV</text>
<text x="24.9" y="198">A</text>
<text x="37.9" y="198">9/7/2020</text>
<text x="39" y="195.4">DATE</text>
<text x="64.6" y="192.6">REVISION HISTORY</text>
<text x="68.9" y="198">INITIAL RELEASE</text>
<text x="70.2" y="195.5">DESCRIPTION</text>
<text x="109.4" y="195.5">APPROVED</text>
<text x="113.3" y="198">JP</text>
<text x="162.6" y="195.6">APPROVED BY</text>
<text x="24.8" y="203.1">C</text>
<text x="24.9" y="200.5">B</text>
<text x="36.9" y="203.1">10/20/2020</text>
<text x="37.4" y="200.5">10/9/2020</text>
<text x="51.8" y="200.4">ADDED SHEET 6, INCLUDES HOLES IN BOTTOM ENDCAP</text>
<text x="62.3" y="203.1">ADDED HELICOILS TO ENDCAPS</text>
<text x="113.3" y="203.1">JP</text>
<text x="113.3" y="200.5">JP</text>
<text x="128.3" y="199">BREAK ALL SHARP EDGES R0.02 MIN</text>
<text x="128.5" y="201.8">SCALE</text>
<text x="162.6" y="201.8">MATERIAL</text>
<text x="24.8" y="205.6">D</text>
<text x="37.1" y="205.6">2/23/2020</text>
<text x="58.4" y="205.6">ADDED FIXTURING NOTE FOR ANODIZNG</text>
<text x="113.3" y="205.6">JP</text>
<text x="202.9" y="204.8">PHONE</text>
</g>
</svg>
